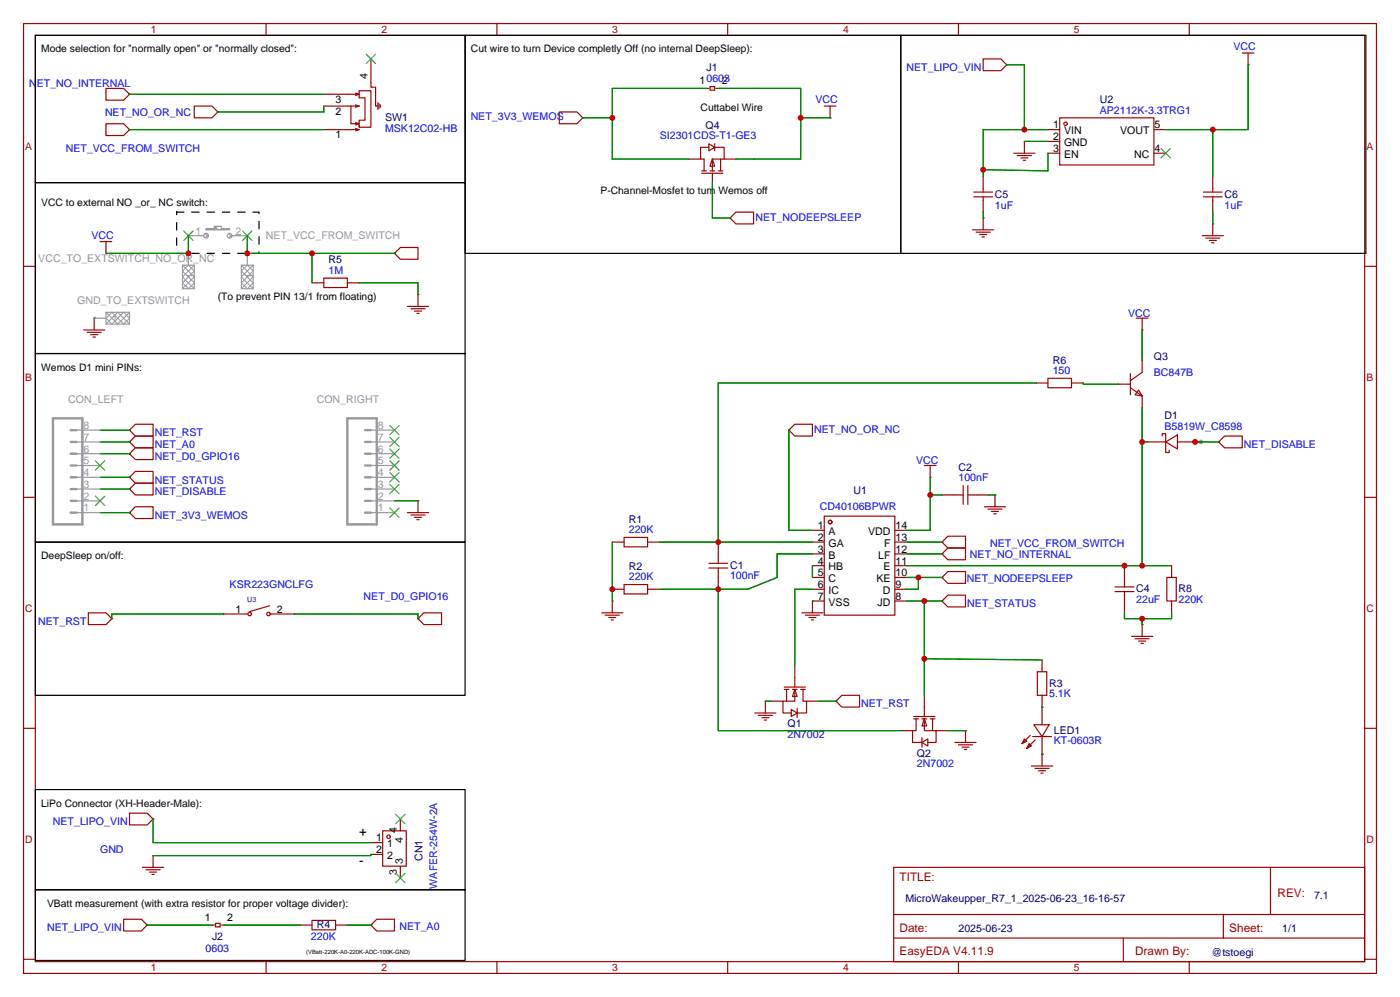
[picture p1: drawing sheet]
<svg xmlns="http://www.w3.org/2000/svg" width="302mm" height="215mm" viewBox="0 0 302 215" stroke-linecap="round" stroke-linejoin="round" font-family="sans-serif">
<circle cx="259.1" cy="95.2" r=".51" fill="#999"/>
<g fill="none" stroke="#a10000" stroke-width=".25">
<path d="M5.1 5.1h291.8v204.7h-291.8zM7.6 7.6h286.8v199.7h-286.8zM22.9 19h3.8l1.2 1.3-1.2 1.3h-3.8zM57.4 5.1v2.5M77.5 19.6h2.5v7.8h-2.5v-1.5h1.2v-4.8h-1.2zM80 12.7v6.1h1v4.1h.5M107.2 5.1v2.5M152.4 19h.5M153.2 18.7h1v.7h-1zM154.4 19h.5M157 5.1v2.5M206.8 5.1v2.5"/>
<path d="M212.1 12.7h3.8l1.3 1.3-1.3 1.2h-3.8zM217.2 14h.1M256.5 5.1v2.5M268 11.4h2.5M269.2 14h.1M269.2 11.4v2.6M22.9 26.7h3.8l1.2 1.2-1.2 1.3h-3.8zM27.9 20.3h.1M27.9 27.9h.1M41.9 22.9h3.8l1.3 1.2-1.3 1.3h-3.8zM47 24.1h.1M69.8 22.9h7.7"/>
<path d="M69.8 27.9h7.7M75.7 22.9v3.8h1.8l-.8-.3M76.7 20.1l.8 .2h-7.7M76.7 22.6l.8 .3M76.7 27.7l.8 .2M77.5 26.7l-.8 .2M77.5 20.3l-.8 .3M77.5 22.9l-.8 .2M77.5 27.9l-.8 .3M81.5 22.1v1.5M81.8 22.4v1M82 22.6v.5"/>
<path d="M120.6 24.1h3.9l1.2 1.3-1.2 1.3h-3.9zM125.7 25.4h.1M148.6 34.3h2.5M151.4 37.3h4.6M151.4 36.8h1M152.9 31l1.3 .8-1.3 .7zM152.9 31.8h-1.8v2.5h.8v2.5M153.2 36.8h1M153.7 34.3l.5 1.5h-1zM153.7 37.3v2.1M154.2 31.8h2v2.5M154.2 31v1.5"/>
<path d="M154.9 36.8h1.1M155.4 34.3v2.5M156.2 34.3h-2.5v2.5M156.2 34.3h2.5M177.8 22.9h2.5M179.1 25.4h.1M179.1 22.9v2.5M212.1 38.1v3.3M218.7 33h4.6M219.5 33.5h3M220.2 34h1.5M220.7 34.5h.5"/>
<path d="M221 30.5h.1M221 30.5v2.5M226.1 33h2.5M226.1 27.9h2.5M226.1 30.5h2.5M228.6 25.4h20.3v10.2h-20.3zM248.9 33h2.6M248.9 27.9h2.6M261.6 38.1v3.3M5.1 57.4h2.5M21.6 52.1h2.5M22.9 54.6h.1"/>
<path d="M22.9 52.1v2.5M69.8 59.9h5.1v2.1h-5.1zM85.1 54.6h.1M86.4 53.3h3.8v2.6h-3.8l-1.3-1.3zM157.5 47l1.2-1.3h3.9v2.6h-3.9zM157.5 47h.1M209.8 49.5h4.6M210.1 42.4h4M210.1 41.4h4M210.6 50h3M211.3 50.5h1.6M211.8 51.1h.5"/>
<path d="M212.1 47h.1M212.1 42.4v3.3M212.1 47v2.5M259.3 50.8h4.6M259.6 42.4h4.1M259.6 41.4h4.1M260.1 51.3h3M260.9 51.8h1.5M261.4 52.3h.5M261.6 48.3h.1M261.6 42.4v3.3M261.6 48.3v2.5"/>
<path d="M294.4 57.4h2.5M18 71.1h4.6M18.8 71.6h3M19.6 72.1h1.5M20.1 72.6h.5M20.3 68.6h.1M20.3 68.6v2.5M67.3 61h2.5M74.9 61h2.6M87.9 66h4.6M88.6 66.5h3.1M89.4 67.1h1.5"/>
<path d="M89.9 67.6h.5M90.2 63.5h.1M90.2 63.5v2.5M245.1 68.6h2.5M246.4 71.1h.1M246.4 68.6v2.5M246.4 77.7v2.6l-2.6 1.7M27.9 92.7h.1M27.9 97.8l1.3-1.3h3.8v2.6h-3.8zM27.9 97.8h.1M27.9 95.2h.1M29.2 91.4h3.8v2.6h-3.8l-1.3-1.3z"/>
<path d="M29.2 94h3.8v2.5h-3.8l-1.3-1.3zM170.2 92.7l1.2-1.3h3.9v2.6h-3.9zM170.2 92.7h.1M223.5 82.5h2.6M226.1 81.5h5v2.1h-5zM231.1 82.5h2.6M241.3 82.8h2.5M243.8 83.6l2.6 1.7M243.8 80.5v4.6M245.6 84.1l.8 1.2-1.5-.2zM246.4 85.3v2.6M247.6 95.2h3.9"/>
<path d="M250.7 94v-.5h.8v4h.7v-.5M251.5 95.2l2.5-1.5v3.1zM254 95.2h3.8M262.9 95.2h.1M264.2 94h3.8v2.5h-3.8l-1.3-1.3zM5.1 107.2h2.5M27.9 102.9h.1M27.9 105.4h.1M27.9 110.5l1.3-1.3h3.8v2.6h-3.8zM27.9 110.5h.1M29.2 101.6h3.8v2.5h-3.8l-1.3-1.2zM29.2 104.1h3.8v2.6h-3.8l-1.3-1.3z"/>
<path d="M87.9 110.5h4.6M88.6 111h3.1M89.4 111.5h1.5M89.9 112h.5M90.2 107.9h.1M90.2 107.9v2.6M132.1 116.8h2.5M134.6 115.8h5.1v2.1h-5.1zM139.7 116.8h2.5M154.9 116.8v4.6M175.3 116.8h2.5M175.3 114.3h2.5"/>
<path d="M175.3 119.4h2.5M177.8 111.3h15.2v21.3h-15.2zM193 116.8h2.6M193 114.3h2.6M193 119.4h2.6M199.4 100.3h2.5M200.7 102.9h.1M200.7 100.3v2.6M203.2 119.4h.1M203.2 116.8h.1M203.2 106.7h4.6M204.5 118.1h3.8v2.5h-3.8l-1.3-1.2z"/>
<path d="M204.5 115.6h3.8v2.5h-3.8l-1.3-1.3zM207.8 104.6v4.1M208.8 104.6v4.1M208.8 106.7h4.6M212.3 109.2h4.6M213.1 109.7h3.1M213.9 110.2h1.5M214.4 110.7h.5M214.6 106.7h.1M214.6 106.7v2.5M294.4 107.2h2.5M19 132.1h3.9l1.2 1.2-1.2 1.3h-3.9z"/>
<path d="M24.1 133.3h.1M48.3 132.3h5M58.2 130.6l-4.4 1.2M58.4 132.3h5.1M90.2 133.3h.1M91.4 132.1h3.8v2.5h-3.8l-1.2-1.3zM129.8 132.1h4.6M130.6 132.6h3M131.3 133.1h1.5M131.8 133.6h.5M132.1 129.5h.1M132.1 129.5v2.6"/>
<path d="M132.1 127h2.5M134.6 126h5.1v2h-5.1zM139.7 127h2.5M152.9 121.4h4.1M152.9 122.4h4.1M154.9 122.4v4.6M173 132.1h4.5M173.7 132.6h3.1M174.5 133.1h1.5M175 133.6h.5M175.3 129.5h.1M175.3 129.5v2.6"/>
<path d="M175.3 127h2.5M175.3 121.9h2.5M175.3 124.5h2.5M175.3 129.5h2.5M193 127h2.6M193 121.9h2.6M193 124.5h2.6M193 129.5h2.6M203.2 129.5h.1M203.2 124.5h.1M204.5 128.3h3.8v2.5h-3.8l-1.3-1.3zM204.5 123.2h3.8v2.5h-3.8l-1.3-1.2z"/>
<path d="M240.5 127.5h4.1M240.5 126.5h4.1M242.6 121.9v4.6M242.6 127.5v4.6M244.1 137.2h4.6M244.9 137.7h3M245.6 138.2h1.5M246.1 138.7h.5M246.4 134.6h.1M246.4 134.6v2.6M251.7 124.5h2v5h-2zM252.7 121.9v2.6"/>
<path d="M252.7 129.5v2.6M5.1 157h2.5M162.8 153.7h4.6M163.6 154.2h3M164.3 154.7h1.6M164.8 155.2h.6M165.1 151.1h.1M165.1 151.1v2.6M166.4 151.1h2.5M169.2 148.1h4.5M169.2 148.6h1M169.7 148.6v2.5"/>
<path d="M170.7 152.9l1.3 .8-1.3 .7zM170.9 148.6h1.1M171.4 148.6l.6 1.5h-1.1zM171.4 148.6v2.5h-2.5v2.6h1.8M171.4 143.5v4.6M172 152.7v2M172.7 148.6h1M173.2 148.6v2.5h.8v2.6h-2M174 151.1h2.5M180.3 151.1h.1M181.6 149.9h3.8v2.5h-3.8l-1.3-1.3zM194.3 157.5h2.5"/>
<path d="M197.1 154.4h4.6M197.1 154.9h1M197.6 154.9v2.6h-.8v2.5h2.1M198.9 159v2M198.9 154.9h1M199.4 154.9l.5 1.6h-1zM199.4 154.9v2.6h2.5v2.5h-1.7M199.4 149.9v4.5M200.7 154.9h1M201.2 154.9v2.6M201.9 157.5h2.6M208.3 157.5h.1"/>
<path d="M208.3 157.5v2.5M221 159.3l.5 .5-1 .5zM222.2 158.5l-1.7 1.8M222.8 158.8h4M223 156.2h3.3l-1.5 2.6zM223.3 159.5l-1.8 1.8M223.8 144.8h2v5.1h-2zM224.8 142.2v2.6M224.8 149.9v6.3M224.8 158.8v6.3M294.4 157h2.5M27.9 175.3h3.8l1.3 1.2-1.3 1.3h-3.8z"/>
<path d="M33 176.5h.1M82.5 179.1h5.1v7.6h-5.1zM86.4 176.5v2.6M198.9 160l1.3-.7v1.5zM206 160h4.6M206.8 160.5h3M207.5 161h1.5M208 161.5h.5M222 160.3l.5 .5-1 .5zM222.5 165.1h4.6M223.3 165.6h3M224 166.1h1.6"/>
<path d="M224.5 166.6h.5M224.8 162.6h.1M26.7 198.1h3.8l1.2 1.3-1.2 1.3h-3.8zM30.7 186.9h4.6M31.5 187.5h3M31.7 199.4h.1M32.3 188h1.5M32.8 188.5h.5M33 184.4h.1M33 184.4v2.5M45.7 199.4h.5M46.5 199h1v.8h-1z"/>
<path d="M47.8 199.4h.5M64.8 199.4h2.5M67.3 198.4h5.1v2h-5.1zM72.4 199.4h2.5M80 199.4h.1M80 181.6h2.5M80 184.1h2.5M81.3 198.1h3.8v2.6h-3.8l-1.3-1.3zM86.4 186.7v2.5M192.8 186.9h101.6v20.4h-101.6zM192.8 197.1h101.6M263.9 197.1v5.1"/>
<path d="M274.1 186.9v10.2M5.1 206.8h2.5M57.4 207.3v2.5M107.2 207.3v2.5M157 207.3v2.5M192.8 202.2h101.6M206.8 207.3v2.5M242.3 202.2v5.1M256.5 207.3v2.5M294.4 206.8h2.5"/>
<circle cx="229.9" cy="26.7" r=".38"/>
<circle cx="179.1" cy="112.5" r=".38"/>
<circle cx="53.8" cy="132.3" r=".38"/>
<circle cx="57.9" cy="132.3" r=".38"/>
<circle cx="83.8" cy="180.3" r=".38"/>
</g>
<path d="M7.6 7.6h92.7v31.8h-92.7zM100.3 7.6h94v47h-94zM194.3 7.6h100.3v47h-100.3zM7.6 39.4h92.7v36.8h-92.7zM7.6 76.2h92.7v40.6h-92.7zM7.6 116.8h92.7v33.1h-92.7zM7.6 170.2h92.7v21.6h-92.7zM7.6 191.8h92.7v15.2h-92.7z" fill="none" stroke="#000" stroke-width=".25"/>
<g fill="none" stroke="#999" stroke-width=".22">
<path d="M39.4 57.2l2.5 2.5-2.5 2.5M40.6 57.2l-1.2 1.2 2.5 2.6-1.3 1.2-1.2-1.2 2.5-2.6zM41.9 57.2l-2.5 2.5 2.5 2.5M44.2 50.3l.7 .7M44.9 50.6l-.7 .7M45.2 49.3l-.2 .2M45.5 49.3l.2 .2M46.2 48.8l.8 .7M47 48.8l-.8 .7M47.8 49.3l-.3 .2M48 49.3l.3 .2M49 49.3l-.2 .2"/>
<path d="M49.3 49.3l.2 .2M49.3 50.3l.7 .7M50 50.6l-.7 .7M52.1 57.2l2.5 2.5-2.5 2.5M53.3 57.2l-1.2 1.2 2.5 2.6-1.3 1.2-1.2-1.2 2.5-2.6zM54.6 57.2l-2.5 2.5 2.5 2.5M22.9 69.8l2.5-2.5 2.5 2.5M22.9 67.3l2.5 2.5 2.5-2.5M24.1 67.3l-1.2 1.3 1.2 1.2 2.6-2.5 1.2 1.3-1.2 1.2z"/>
</g>
<g fill="none" stroke="#999" stroke-width=".25">
<path d="M39.4 57.2h2.5v5h-2.5zM40.6 50.8h3.3M40.6 54.6v2.6M44.4 49.3h1.8v-.5h1.6v.5h1.7v.2h-5.1zM50 50.8h3.3M52.1 57.2h2.5v5h-2.5zM53.3 54.6v2.6M20.3 68.6h2.6M22.9 67.3h5v2.5h-5zM16.5 97.8h5.1M16.5 95.2h5.1M16.5 92.7h5.1"/>
<path d="M80 97.8h5.1M80 95.2h5.1M80 92.7h5.1M16.5 110.5h5.1M16.5 107.9h5.1M16.5 105.4h5.1M16.5 102.9h5.1M16.5 100.3h5.1M80 110.5h5.1M80 107.9h5.1M80 105.4h5.1M80 102.9h5.1"/>
<path d="M80 100.3h5.1"/>
<circle cx="44.4" cy="50.8" r=".51"/>
<circle cx="49.5" cy="50.8" r=".51"/>
</g>
<g fill="none" stroke="#3c3" stroke-width=".25">
<path d="M79 11.7l2 2M81 11.7l-2 2M250.4 32l2.1 2M252.5 32l-2.1 2M39.6 49.8l2.1 2M41.7 49.8l-2.1 2M52.3 49.8l2.1 2M54.4 49.8l-2.1 2M20.6 99.3l2 2M22.6 99.3l-2 2M84.1 99.3l2 2M84.1 96.8l2 2"/>
<path d="M84.1 94.2l2 2.1M84.1 91.7l2 2M86.1 99.3l-2 2M86.1 96.8l-2 2M86.1 94.2l-2 2.1M86.1 91.7l-2 2M20.6 106.9l2 2.1M22.6 106.9l-2 2.1M84.1 109.5l2 2M84.1 104.4l2 2M84.1 101.9l2 2M86.1 109.5l-2 2"/>
<path d="M86.1 104.4l-2 2M86.1 101.9l-2 2M85.3 175.5l2.1 2M87.4 175.5l-2.1 2M85.3 188.2l2.1 2M87.4 188.2l-2.1 2"/>
</g>
<path d="M38.1 45.7h17.8v8.9h-17.8z" fill="none" stroke="#000" stroke-width=".25" stroke-dasharray="1.5 1.8"/>
<g fill="none" stroke="#008700" stroke-width=".25">
<path d="M152.4 19h-20.3v15.3h16.5M154.9 19h17.8v15.3h-14M217.2 14h3.8v13.9M269.2 14v13.9h-17.7M27.9 27.9h41.9M27.9 20.3h41.9M69.8 22.9v1.2h-22.8M125.7 25.4h6.4M153.7 39.4v7.6h3.8M172.7 25.4h6.4M221 30.5h5.1M226.1 27.9h-14v10.2"/>
<path d="M226.1 33v3.8l-14-.2M261.6 27.9v10.2M40.6 50.8v3.8h-17.7M53.3 50.8v3.8h31.8M67.3 54.6v6.4M212.1 45.7v1.3M261.6 45.7v2.6M20.3 68.6h.1M77.5 61h12.7v2.5M246.4 71.1v6.6M21.6 95.2h6.3M21.6 92.7h6.3"/>
<path d="M21.6 97.8h6.3M170.2 92.7v21.6h5.1M223.5 82.5h-68.6v34.3M233.7 82.5v.3h7.6M246.4 87.9v34M246.4 95.2h1.2M257.8 95.2h5.1M21.6 110.5h6.3M21.6 102.9h6.3M21.6 105.4h6.3M85.1 107.9h5.1M132.1 116.8v12.7"/>
<path d="M142.2 116.8h33.1M175.3 119.4h-7.7v5.1l-6.3 2.5h-19.1M195.6 119.4h7.6M195.6 116.8h7.6M200.7 102.9v11.4h-5.1M200.7 106.7h2.5M213.4 106.7h1.2M48.3 132.3h-24.2v1M63.5 132.3h26.7v1M154.9 127v30.5h39.4M175.3 129.5h.1M175.3 127h-3.9v16.5"/>
<path d="M175.3 121.9v2.6M195.6 121.9h57.1M195.6 129.5h7.6M195.6 124.5h7.6M198.1 124.5v2.5h-2.5M199.4 129.5v20.4M242.6 132.1v1.2h10.1v-1.2M246.4 133.3v1.3M165.1 151.1h1.3M176.5 151.1h3.8M199.4 142l25.4 .2M204.5 157.5h3.8"/>
<path d="M224.8 152.4h.1M33 176.5v5.1h47M224.8 162.6h.1M31.7 199.4h14M48.3 199.4h16.5M74.9 199.4h5.1M80 184.1v.3h-47"/>
</g>
<g fill="none" stroke="#999" stroke-width=".51">
<path d="M11.4 90.2h6.4v22.8h-6.4zM15.2 97.8h1.3M15.2 95.2h1.3M15.2 92.7h1.3M74.9 90.2h6.4v22.8h-6.4zM78.7 97.8h1.3M78.7 95.2h1.3M78.7 92.7h1.3M15.2 105.4h1.3M15.2 107.9h1.3M15.2 110.5h1.3M15.2 100.3h1.3"/>
<path d="M15.2 102.9h1.3M78.7 105.4h1.3M78.7 107.9h1.3M78.7 110.5h1.3M78.7 100.3h1.3M78.7 102.9h1.3"/>
</g>
<g fill="#c00">
<circle cx="154.9" cy="127" r=".63"/>
<circle cx="242.6" cy="121.9" r=".63"/>
<circle cx="246.4" cy="121.9" r=".63"/>
<circle cx="246.4" cy="95.2" r=".63"/>
<circle cx="257.8" cy="95.2" r=".63"/>
<circle cx="199.4" cy="129.5" r=".63"/>
<circle cx="199.4" cy="142" r=".63"/>
<circle cx="198.1" cy="124.5" r=".63"/>
<circle cx="132.1" cy="127" r=".63"/>
<circle cx="246.4" cy="133.3" r=".63"/>
<circle cx="172.7" cy="25.4" r=".63"/>
<circle cx="132.1" cy="25.4" r=".63"/>
<circle cx="212.1" cy="36.6" r=".63"/>
<circle cx="221" cy="27.9" r=".63"/>
<circle cx="261.6" cy="27.9" r=".63"/>
<circle cx="53.3" cy="54.6" r=".63"/>
<circle cx="67.3" cy="54.6" r=".63"/>
<circle cx="40.6" cy="54.6" r=".63"/>
<circle cx="200.7" cy="106.7" r=".63"/>
<circle cx="154.9" cy="116.8" r=".63"/>
</g>
<g font-size="2.9">
<text x="77.5" y="180.2">+</text>
<text x="77.5" y="186.5">-</text>
</g>
<g font-size="2.5" fill="#a00000">
<text x="194.1" y="189.9">TITLE:</text>
<text x="275.6" y="193.4">REV:</text>
<text x="194.1" y="200.8">Date:</text>
<text x="265.2" y="200.8">Sheet:</text>
<text x="194.1" y="205.9">EasyEDA V4.11.9</text>
<text x="244.9" y="205.9">Drawn By:</text>
</g>
<g font-size="2.3" fill="#00f">
<text x="266.1" y="10.8">VCC</text>
<text x="195.6" y="15.3">NET_LIPO_VIN</text>
<text x="6.3" y="18.8">NET_NO_INTERNAL</text>
<text x="175.9" y="22.2">VCC</text>
<text x="22.7" y="25.1">NET_NO_OR_NC</text>
<text x="83.1" y="28.4">MSK12C02-HB</text>
<text x="101.5" y="25.9">NET_3V3_WEMOS</text>
<text x="142.4" y="29.9">SI2301CDS-T1-GE3</text>
<text x="237.2" y="24.5">AP2112K-3.3TRG1</text>
<text x="14.2" y="32.7">NET_VCC_FROM_SWITCH</text>
<text x="162.9" y="47.6">NET_NODEEPSLEEP</text>
<text x="214.6" y="45">1uF</text>
<text x="264.2" y="45">1uF</text>
<text x="19.7" y="51.5">VCC</text>
<text x="70.9" y="59">1M</text>
<text x="243.3" y="68.2">VCC</text>
<text x="227.1" y="80.6">150</text>
<text x="248.9" y="81.1">BC847B</text>
<text x="33.4" y="94.1">NET_RST</text>
<text x="175.6" y="93.4">NET_NO_OR_NC</text>
<text x="251.2" y="92.6">B5819W_C8598</text>
<text x="33.4" y="99.1">NET_D0_GPIO16</text>
<text x="33.4" y="96.6">NET_A0</text>
<text x="197.6" y="100">VCC</text>
<text x="268.4" y="96.6">NET_DISABLE</text>
<text x="33.4" y="104.2">NET_STATUS</text>
<text x="33.4" y="106.8">NET_DISABLE</text>
<text x="206.8" y="103.8">100nF</text>
<text x="33.4" y="111.8">NET_3V3_WEMOS</text>
<text x="176.9" y="109.9">CD40106BPWR</text>
<text x="135.6" y="114.9">220K</text>
<text x="213.6" y="117.8">NET_VCC_FROM_SWITCH</text>
<text x="135.6" y="125.1">220K</text>
<text x="157.5" y="124.9">100nF</text>
<text x="208.6" y="125.4">NET_NODEEPSLEEP</text>
<text x="209.2" y="120.4">NET_NO_INTERNAL</text>
<text x="49.5" y="126.8">KSR223GNCLFG</text>
<text x="78.4" y="129.3">NET_D0_GPIO16</text>
<text x="208.7" y="130.9">NET_STATUS</text>
<text x="245.1" y="130">22uF</text>
<text x="254.3" y="130">220K</text>
<text x="8.2" y="134.7">NET_RST</text>
<text x="185.8" y="152.5">NET_RST</text>
<text x="226.3" y="150.3">5.1K</text>
<text x="169.9" y="159">2N7002</text>
<text x="227.3" y="160.4">KT-0603R</text>
<text x="197.8" y="165.3">2N7002</text>
<text x="11.4" y="177.9">NET_LIPO_VIN</text>
<text x="21.6" y="183.9">GND</text>
<text x="94.3" y="191.5" transform="rotate(-90 94.3 191.5)">WAFER-254W-2A</text>
<text x="10.1" y="200.7">NET_LIPO_VIN</text>
<text x="67.1" y="202.6">220K</text>
<text x="86.2" y="200.4">NET_A0</text>
<text x="44.4" y="205.2">0603</text>
</g>
<g font-size="2.3">
<text x="79.3" y="17" transform="rotate(-90 79.3 17)">4</text>
<text x="72.4" y="22.1">3</text>
<text x="150.9" y="18.1">10603</text>
<text x="155.7" y="18.1">2</text>
<text x="72.4" y="29.8">1</text>
<text x="72.4" y="24.7">2</text>
<text x="227.2" y="27.7">1</text>
<text x="229.5" y="29">VIN</text>
<text x="241.6" y="29">VOUT</text>
<text x="249" y="27.7">5</text>
<text x="227.2" y="30.2">2</text>
<text x="227.2" y="32.8">3</text>
<text x="229.5" y="31.5">GND</text>
<text x="229.5" y="34">EN</text>
<text x="244.7" y="34">NC</text>
<text x="249" y="32.8">4</text>
<text x="176.4" y="114">1</text>
<text x="176.4" y="116.6">2</text>
<text x="176.4" y="119.1">3</text>
<text x="178.7" y="115.3">A</text>
<text x="178.7" y="117.9">GA</text>
<text x="187.3" y="115.3">VDD</text>
<text x="190.7" y="117.9">F</text>
<text x="193.2" y="119.1">12</text>
<text x="193.2" y="116.6">13</text>
<text x="193.2" y="114">14</text>
<text x="176.4" y="121.7">4</text>
<text x="176.4" y="124.2">5</text>
<text x="178.7" y="120.4">B</text>
<text x="178.7" y="122.9">HB</text>
<text x="178.7" y="125.5">C</text>
<text x="189.1" y="125.5">KE</text>
<text x="189.4" y="120.4">LF</text>
<text x="190.6" y="122.9">E</text>
<text x="193.2" y="124.2">10</text>
<text x="193.2" y="121.7">11</text>
<text x="176.4" y="126.7">6</text>
<text x="176.4" y="129.3">7</text>
<text x="178.7" y="128">IC</text>
<text x="178.7" y="130.6">VSS</text>
<text x="189.3" y="130.6">JD</text>
<text x="190.4" y="128">D</text>
<text x="193.2" y="129.3">8</text>
<text x="193.2" y="126.7">9</text>
<text x="50.8" y="132.1">1</text>
<text x="59.7" y="132.1">2</text>
<text x="85.6" y="179.4" transform="rotate(-90 85.6 179.4)">4</text>
<text x="81.1" y="181.4">1</text>
<text x="81.1" y="183.9">2</text>
<text x="83.5" y="182.6">1</text>
<text x="83.5" y="185.2">2</text>
<text x="86.9" y="181.8" transform="rotate(-90 86.9 181.8)">4</text>
<text x="85.6" y="188.6" transform="rotate(-90 85.6 188.6)">3</text>
<text x="86.9" y="186.2" transform="rotate(-90 86.9 186.2)">3</text>
<text x="44.2" y="198.4">1</text>
<text x="49" y="198.4">2</text>
</g>
<g font-size="2.3" fill="#000080">
<text x="152.4" y="15.4">J1</text>
<text x="237.2" y="22.2">U2</text>
<text x="83.1" y="26.1">SW1</text>
<text x="152.2" y="27.8">Q4</text>
<text x="214.6" y="42.6">C5</text>
<text x="264.2" y="42.6">C6</text>
<text x="70.9" y="56.8">R5</text>
<text x="248.9" y="77.5">Q3</text>
<text x="227.1" y="78.4">R6</text>
<text x="251.2" y="90.3">D1</text>
<text x="206.8" y="101.5">C2</text>
<text x="184.1" y="106.5">U1</text>
<text x="135.6" y="112.6">R1</text>
<text x="135.6" y="122.8">R2</text>
<text x="157.5" y="122.6">C1</text>
<text x="245.1" y="127.6">C4</text>
<text x="254.3" y="127.6">R8</text>
<text x="226.3" y="148">R3</text>
<text x="169.9" y="156.7">Q1</text>
<text x="227.3" y="158.2">LED1</text>
<text x="197.8" y="163.1">Q2</text>
<text x="91.2" y="185.6" transform="rotate(-90 91.2 185.6)">CN1</text>
<text x="195.3" y="194.5">MicroWakeupper_R7_1_2025-06-23_16-16-57</text>
<text x="283.5" y="193.8">7.1</text>
<text x="45.7" y="202.6">J2</text>
<text x="68.3" y="200.1">R4</text>
<text x="206.8" y="200.9">2025-06-23</text>
<text x="276.6" y="200.9">1/1</text>
<text x="261.4" y="206">@tstoegi</text>
</g>
<g font-size="2.3" fill="#999">
<text x="42.2" y="50.5">1</text>
<text x="50.8" y="50.5">2</text>
<text x="57.4" y="51.5">NET_VCC_FROM_SWITCH</text>
<text x="8.3" y="56.6">VCC_TO_EXTSWITCH_NO_OR_NC</text>
<text x="16.7" y="65.4">GND_TO_EXTSWITCH</text>
<text x="41.9" y="60.2" transform="rotate(-90 41.9 60.2)">1</text>
<text x="54.6" y="60.2" transform="rotate(-90 54.6 60.2)">1</text>
<text x="24.1" y="69.3">1</text>
<text x="14.7" y="86.8">CON_LEFT</text>
<text x="68.3" y="86.8">CON_RIGHT</text>
<text x="18" y="95">7</text>
<text x="18" y="92.5">8</text>
<text x="81.5" y="95">7</text>
<text x="81.5" y="92.5">8</text>
<text x="18" y="100.1">5</text>
<text x="18" y="97.5">6</text>
<text x="81.5" y="100.1">5</text>
<text x="81.5" y="97.5">6</text>
<text x="18" y="107.7">2</text>
<text x="18" y="105.2">3</text>
<text x="18" y="102.6">4</text>
<text x="81.5" y="107.7">2</text>
<text x="81.5" y="105.2">3</text>
<text x="81.5" y="102.6">4</text>
<text x="18" y="110.2">1</text>
<text x="81.5" y="110.2">1</text>
</g>
<g font-size="2.2">
<text x="8.9" y="11.3">Mode selection for &quot;normally open&quot; or &quot;normally closed&quot;:</text>
<text x="101.6" y="11.3">Cut wire to turn Device completly Off (no internal DeepSleep):</text>
<text x="151.1" y="24">Cuttabel Wire</text>
<text x="129.5" y="41.8">P-Channel-Mosfet to turn Wemos off</text>
<text x="8.9" y="44.3">VCC to external NO _or_ NC switch:</text>
<text x="47" y="64.6">(To prevent PIN 13/1 from floating)</text>
<text x="8.9" y="79.9">Wemos D1 mini PINs:</text>
<text x="8.9" y="120.5">DeepSleep on/off:</text>
<text x="8.9" y="173.9">LiPo Connector (XH-Header-Male):</text>
<text x="10.2" y="195.5">VBatt measurement (with extra resistor for proper voltage divider):</text>
</g>
<g font-size="2.2" fill="#a00000">
<text x="32.5" y="7.1">1</text>
<text x="82.3" y="7.1">2</text>
<text x="132.1" y="7.1">3</text>
<text x="181.9" y="7.1">4</text>
<text x="231.6" y="7.1">5</text>
<text x="5.5" y="32.4">A</text>
<text x="294.8" y="32.4">A</text>
<text x="5.5" y="82.2">B</text>
<text x="294.8" y="82.2">B</text>
<text x="5.5" y="132">C</text>
<text x="294.8" y="132">C</text>
<text x="5.5" y="181.7">D</text>
<text x="294.8" y="181.7">D</text>
<text x="32.5" y="209.3">1</text>
<text x="82.3" y="209.3">2</text>
<text x="132.1" y="209.3">3</text>
<text x="181.9" y="209.3">4</text>
<text x="231.6" y="209.3">5</text>
</g>
<text font-size="1.5" fill="#000080" x="53.3" y="129.7">U3</text>
<text font-size="1.3" x="66" y="205.7">(VBatt-220K-A0-220K-ADC-100K-GND)</text>
</svg>
